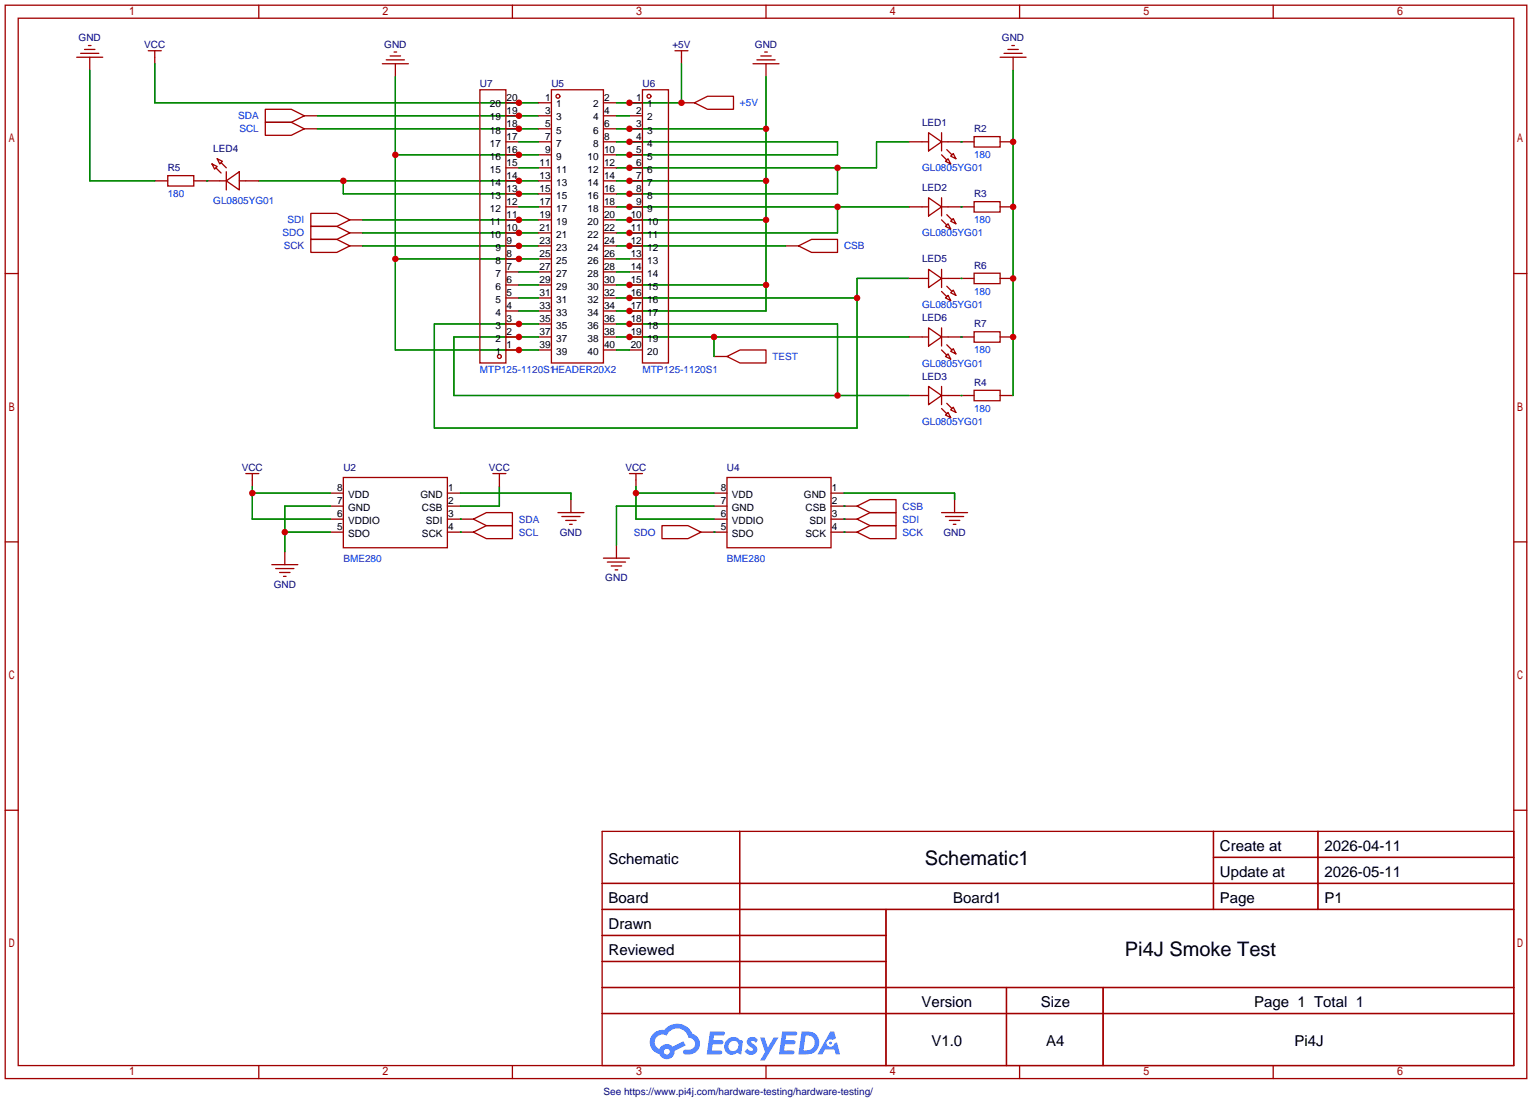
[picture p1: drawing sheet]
<svg xmlns="http://www.w3.org/2000/svg" width="299mm" height="215mm" viewBox="0 0 299 215" stroke-linecap="round" stroke-linejoin="round" font-family="sans-serif">
<g fill="none" stroke="#a10000" stroke-width=".25">
<path d="M1 1h297.2v209.6h-297.2zM3.6 3.6h292.1v204.4h-292.1zM50.5 1v2.6M100.1 1v2.6M149.6 1v2.6M199.1 1v2.6M248.7 1v2.6M1 53.4h2.6M295.7 53.4h2.5M1 105.8h2.6M295.7 105.8h2.5M1 158.2h2.6"/>
<path d="M295.7 158.2h2.5M117.6 162.3h178.1v45.7h-178.1zM117.6 172.5h178.1M117.6 177.5h178.1M144.5 162.3v35.6M173 177.5v30.5M237 162.3v15.2M237 167.4h58.7M257.4 162.3v15.2M117.6 182.6h55.4M117.6 192.8h178.1M117.6 187.7h55.4"/>
<path d="M117.6 197.9h178.1M196.6 192.8v15.2M215.4 192.8v15.2M50.5 208v2.6M100.1 208v2.6M149.6 208v2.6M199.1 208v2.6M248.7 208v2.6"/>
</g>
<g fill="#5487ff">
<path d="M146.2 202.7a1.3 1.3 0 0 1 1.8 .3l-.4 .6a.54 .54 0 0 0-.9-.2l.1 .2a1.58 1.58 0 0 1 1.1 1.5 1.43 1.43 0 0 1-2.5 .2l.5-.6a.64 .64 0 0 0 .6 .5 .64 .64 0 0 0 .6-.3l-.2-.2a1.35 1.35 0 0 1-.9-1.8z"/>
<path d="M148.5 202.5h.8l.7 2 1.1-2h1l-2.8 4.6h-.9l1-1.7z"/>
<path d="M138.7 201.4h1.6a1.31 1.31 0 0 1 1.3 .2 .4 .4 0 0 1-.4 .5l-1.8 .1-.1 .9h1.7a.4 .4 0 0 1 .3 .4 .4 .4 0 0 1-.4 .4h-1.7l-.2 1.2h.8a1.23 1.23 0 0 1 1.2 .2 .39 .39 0 0 1-.3 .5h-2.7z"/>
<path d="M152.8 201.4h1.6a1.32 1.32 0 0 1 1.3 .2 .39 .39 0 0 1-.4 .5l-1.7 .1-.2 .9h1.7a.4 .4 0 0 1 .3 .4 .4 .4 0 0 1-.4 .4h-1.7l-.2 1.2h.8a1.23 1.23 0 0 1 1.2 .1 .39 .39 0 0 1-.3 .6h-2.7z"/>
<path d="M162.2 201.4h.7l.4 1.3-.7 .4a.75 .75 0 0 0-1.1 .3 .75 .75 0 0 0 .5 1 .75 .75 0 0 0 .9-.7l.6-.2 .6 2.3h-.9l-.2-.9h-1.9l-.5 .9h-.9z"/>
<path d="M156.6 201.4l-.7 4.4h1.5a2.27 2.27 0 0 0 2.6-2.2 2.27 2.27 0 0 0-2.7-2.2zM157.3 202.1a1.5 1.5 0 0 1 1.8 1.6 1.5 1.5 0 0 1-1.9 1.4h-.3z"/>
<path d="M142 203a1.6 1.6 0 0 0-.3 2.3 1.6 1.6 0 0 0 2.3 .2l.8 .3 .3-2.4-.2-.3-.4-.1a1.58 1.58 0 0 0-2.5 0zM142.6 203.5a.99 .99 0 0 1 1.6 .3 .99 .99 0 0 1-.9 1.4 .94 .94 0 0 1-1-.6 .94 .94 0 0 1 .3-1.1z"/>
<path d="M127.6 201.8a2.37 2.37 0 0 0 1.2 4 1.54 1.54 0 0 0 1.7 1 1.54 1.54 0 0 0 1.3-1.6l2.1-1.1-.4-.8-2.1 1a1.57 1.57 0 0 0-2.6 .5 1.5 1.5 0 0 1-.7-2.1 1.5 1.5 0 0 1 2.1-.5 2.23 2.23 0 0 1 2.3-1.4 2.23 2.23 0 0 1 2 1.8 1.16 1.16 0 0 1 1.3 1.1 1.16 1.16 0 0 1-1.1 1.2h-.7a.47 .47 0 0 0-.6 .4 .47 .47 0 0 0 .4 .5 2.17 2.17 0 0 0 2.6-.9 2.17 2.17 0 0 0-.4-2.7l-.8-.4a3.2 3.2 0 0 0-5.4-.7l-1.2 .1zM129.7 205.3a.58 .58 0 0 1 1.1 0 .58 .58 0 0 1-1.1 0z"/>
<circle cx="162.2" cy="203.6" r=".28"/>
</g>
<g fill="none" stroke="#a10000" stroke-width=".25">
<path d="M15 11.2h5.1M15.7 10.4h3.6M16.5 9.7h2M17.3 8.9h.5M17.5 11.2v2.5M29 9.9h2.5M30.2 9.9v2.5M74.7 12.4h5.1M75.4 11.7h3.6M76.2 10.9h2M77 10.2h.5M77.2 12.4v2.6"/>
<path d="M93.7 17.5h5.1v53.4h-5.1zM107.7 17.5h10.2v53.4h-10.2zM125.5 17.5h5.1v53.4h-5.1zM131.8 9.9h2.6M133.1 9.9v2.5M147.1 12.4h5M147.8 11.7h3.6M148.6 10.9h2M149.4 10.2h.5M149.6 12.4v2.6M195.3 11.2h5.1M196.1 10.4h3.5"/>
<path d="M196.8 9.7h2.1M197.6 8.9h.5M197.9 11.2v2.5M30.2 35.3h2.6M32.8 34.3h5v2h-5zM37.8 35.3h6.4M41.4 32l1 .5-.5 .5zM42.2 32.8l1 1M42.4 31l1 .5-.5 .5zM43.2 31.8l1 1M44.2 35.3l2.5-1.8v3.6zM44.2 33.5v3.6"/>
<path d="M46.7 35.3h3.8M51.8 21.3h5.1l2.5 1.3-2.5 1.3h-5.1zM51.8 23.9h5.1l2.5 1.2-2.5 1.3h-5.1zM59.4 22.6h2.6M59.4 25.1h2.6M98.8 27.7h2.5M98.8 35.3h2.5M98.8 22.6h2.5M98.8 25.1h2.5M98.8 20.1h2.5M98.8 30.2h2.5M98.8 32.8h2.5"/>
<path d="M98.8 37.8h2.5M105.2 27.7h2.5M105.2 35.3h2.5M105.2 22.6h2.5M105.2 25.1h2.5M105.2 20.1h2.5M105.2 30.2h2.5M105.2 32.8h2.5M105.2 37.8h2.5M117.9 27.7h2.5M117.9 35.3h2.5M117.9 22.6h2.5"/>
<path d="M117.9 25.1h2.5M117.9 20.1h2.5M117.9 30.2h2.5M117.9 32.8h2.5M117.9 37.8h2.5M122.9 27.7h2.6M122.9 35.3h2.6M122.9 22.6h2.6M122.9 25.1h2.6M122.9 20.1h2.6M122.9 30.2h2.6M122.9 32.8h2.6"/>
<path d="M122.9 37.8h2.6M133.1 20.1h2.5M135.6 20.1l2.6-1.3h5.1v2.5h-5.1zM177.5 27.7h3.9M181.4 25.9l2.5 1.8-2.5 1.8zM181.4 38.6l2.5 1.8-2.5 1.8zM183.9 30.2l1 1M183.9 27.7h6.3M183.9 25.9v3.6M183.9 38.6v3.6M184.7 31.5l.5-.5 .5 1zM184.9 29.2l1 1"/>
<path d="M185.7 30.5l.5-.5 .5 1zM190.2 26.7h5.1v2h-5.1zM190.2 39.4h5.1v2h-5.1zM195.3 27.7h2.6M60.7 41.7h5.1l2.5 1.2-2.5 1.3h-5.1zM60.7 46.7h5.1l2.5 1.3-2.5 1.3h-5.1zM60.7 44.2h5.1l2.5 1.3-2.5 1.2h-5.1zM68.3 48h2.6M68.3 42.9h2.6M68.3 45.5h2.6M98.8 40.4h2.5M98.8 48h2.5"/>
<path d="M98.8 42.9h2.5M98.8 45.5h2.5M98.8 50.5h2.5M98.8 53.1h2.5M98.8 55.6h2.5M98.8 58.2h2.5M105.2 40.4h2.5M105.2 48h2.5M105.2 42.9h2.5M105.2 45.5h2.5M105.2 50.5h2.5M105.2 53.1h2.5"/>
<path d="M105.2 55.6h2.5M105.2 58.2h2.5M117.9 40.4h2.5M117.9 48h2.5M117.9 42.9h2.5M117.9 45.5h2.5M117.9 50.5h2.5M117.9 53.1h2.5M117.9 55.6h2.5M117.9 58.2h2.5M122.9 40.4h2.6M122.9 48h2.6"/>
<path d="M122.9 42.9h2.6M122.9 45.5h2.6M122.9 50.5h2.6M122.9 53.1h2.6M122.9 55.6h2.6M122.9 58.2h2.6M153.4 48h2.6M156 48l2.5-1.3h5.1v2.6h-5.1zM177.5 40.4h3.9M177.5 54.4h3.9M181.4 52.6l2.5 1.8-2.5 1.7zM183.9 52.6v3.5"/>
<path d="M183.9 42.9l1 1M183.9 40.4h6.3M183.9 56.9l1 1M183.9 54.4h6.3M184.7 44.2l.5-.5 .5 1zM184.7 58.2l.5-.5 .5 1zM184.9 41.9l1 1M184.9 55.9l1 1M185.7 43.2l.5-.5 .5 1zM185.7 57.2l.5-.6 .5 1.1zM190.2 53.3h5.1v2.1h-5.1zM195.3 40.4h2.6"/>
<path d="M195.3 54.4h2.6M98.8 60.7h2.5M98.8 63.2h2.5M98.8 65.8h2.5M98.8 68.3h2.5M105.2 60.7h2.5M105.2 63.2h2.5M105.2 65.8h2.5M105.2 68.3h2.5M117.9 60.7h2.5M117.9 63.2h2.5M117.9 65.8h2.5"/>
<path d="M117.9 68.3h2.5M122.9 60.7h2.6M122.9 63.2h2.6M122.9 65.8h2.6M122.9 68.3h2.6M139.4 69.6h2.6M142 69.6l2.5-1.3h5.1v2.6h-5.1zM177.5 77.2h3.9M177.5 65.8h3.9M181.4 75.4l2.5 1.8-2.5 1.8zM181.4 64l2.5 1.8-2.5 1.8zM183.9 64v3.6"/>
<path d="M183.9 75.4v3.6M183.9 79.8l1 1M183.9 77.2h6.3M183.9 65.8h6.3M183.9 68.3l1 1M184.7 69.6l.5-.5 .5 1zM184.9 78.7l1 1.1M184.9 67.3l1 1M185.7 68.6l.5-.5 .5 1zM190.2 76.2h5.1v2h-5.1zM190.2 64.8h5.1v2h-5.1zM195.3 77.2h2.6"/>
<path d="M195.3 65.8h2.6M48 92.5h2.5M49.3 92.5v2.5M64.5 96.3h2.6M64.5 98.8h2.6M67.1 93.2h20.3v13.7h-20.3zM87.4 96.3h2.5M87.4 98.8h2.5M96.3 92.5h2.5M97.5 92.5v2.5M111.5 97.5v2.6M122.9 92.5h2.6"/>
<path d="M124.2 92.5v2.5M139.4 96.3h2.6M139.4 98.8h2.6M142 93.2h20.3v13.7h-20.3zM162.3 96.3h2.5M162.3 98.8h5.1M167.4 98.8l2.5-1.3h5.1v2.6h-5.1zM184.7 81l.5-.5 .5 1zM185.7 80l.5-.5 .5 1zM186.4 97.5v2.6M53.1 110.2h5.1M53.8 111h3.6"/>
<path d="M54.6 111.8h2M55.4 112.5h.5M55.6 107.7v2.5M64.5 101.3h2.6M64.5 103.9h2.6M87.4 101.3h5.1M87.4 103.9h5.1M92.5 101.3l2.5-1.2h5.1v2.5h-5.1zM92.5 103.9l2.5-1.3h5.1v2.6h-5.1zM109 100.1h5M109.7 100.8h3.6M110.5 101.6h2"/>
<path d="M111.3 102.4h.5M117.9 109h5M118.6 109.7h3.6M119.4 110.5h2M120.1 111.3h.5M120.4 106.4v2.6M129.3 102.6h5.1l2.5 1.3-2.5 1.3h-5.1zM136.9 103.9h5.1M139.4 101.3h2.6M162.3 101.3h5.1M162.3 103.9h5.1M167.4 101.3l2.5-1.2h5.1v2.5h-5.1z"/>
<path d="M167.4 103.9l2.5-1.3h5.1v2.6h-5.1zM183.9 100.1h5.1M184.7 100.8h3.5M185.4 101.6h2.1M186.2 102.4h.5"/>
<circle cx="109" cy="18.8" r=".38"/>
<circle cx="126.7" cy="18.8" r=".38"/>
<circle cx="97.5" cy="69.6" r=".38"/>
</g>
<g fill="none" stroke="#008700" stroke-width=".25">
<path d="M17.5 13.7v21.6h12.7M30.2 12.4v7.7h75M77.2 15v53.3h28M133.1 12.4v7.7h-12.7M149.6 15v45.7h-29.2M197.9 13.7v63.5M40.4 35.3h.1M50.5 35.3h54.7M62 25.1h43.2M62 22.6h43.2M67.1 35.3v2.5h38.1M77.2 30.2h28"/>
<path d="M101.3 32.8h3.9M101.3 27.7h3.9M120.4 27.7h43.2v2.5h-43.2M120.4 35.3h29.2M120.4 25.1h29.2M120.4 22.6h2.5M163.6 32.8v5h-43.2M177.5 27.7h-6.3v5.1h-50.8M187.7 27.7h.1M70.9 45.5h34.3M70.9 42.9h34.3M70.9 48h34.3"/>
<path d="M77.2 50.5h28M101.3 40.4h3.9M101.3 55.6h3.9M101.3 58.2h3.9M101.3 53.1h3.9M120.4 40.4h57.1M120.4 42.9h29.2M120.4 48h33M120.4 50.5h2.5M120.4 55.6h29.2M120.4 58.2h47M120.4 53.1h2.5"/>
<path d="M163.6 40.4v5.1h-43.2M177.5 54.4h-10.1v29.2h-82.6v-20.4h20.4M187.7 40.4h.1M187.7 54.4h.1M101.3 60.7h3.9M105.2 65.8h-16.6v11.4h88.9M120.4 63.2h43.2v14M120.4 68.3h2.5M120.4 65.8h57.1M139.4 65.8v3.8M187.7 77.2h.1M187.7 65.8h.1"/>
<path d="M49.3 96.3h15.2M49.3 95v6.3h15.2M64.5 98.8h-8.9v8.9M89.9 96.3h21.6v1.2M97.5 95v3.8h-7.6M124.2 96.3h15.2M124.2 95v6.3h15.2M139.4 98.8h-19v7.6M164.8 98.8h.1M164.8 96.3h21.6v1.2M55.6 103.9h8.9M89.9 101.3h.1"/>
<path d="M89.9 103.9h.1M139.4 103.9h.1M164.8 101.3h.1M164.8 103.9h.1"/>
</g>
<g fill="#c00">
<circle cx="163.6" cy="32.8" r=".63"/>
<circle cx="122.9" cy="32.8" r=".63"/>
<circle cx="122.9" cy="37.8" r=".63"/>
<circle cx="163.6" cy="40.4" r=".63"/>
<circle cx="122.9" cy="40.4" r=".63"/>
<circle cx="122.9" cy="45.5" r=".63"/>
<circle cx="101.3" cy="20.1" r=".63"/>
<circle cx="49.3" cy="96.3" r=".63"/>
<circle cx="55.6" cy="103.9" r=".63"/>
<circle cx="67.1" cy="35.3" r=".63"/>
<circle cx="101.3" cy="37.8" r=".63"/>
<circle cx="101.3" cy="35.3" r=".63"/>
<circle cx="124.2" cy="96.3" r=".63"/>
<circle cx="101.3" cy="25.1" r=".63"/>
<circle cx="101.3" cy="22.6" r=".63"/>
<circle cx="101.3" cy="42.9" r=".63"/>
<circle cx="101.3" cy="45.5" r=".63"/>
<circle cx="101.3" cy="48" r=".63"/>
<circle cx="122.9" cy="48" r=".63"/>
<circle cx="122.9" cy="27.7" r=".63"/>
<circle cx="122.9" cy="30.2" r=".63"/>
<circle cx="77.2" cy="50.5" r=".63"/>
<circle cx="77.2" cy="30.2" r=".63"/>
<circle cx="101.3" cy="30.2" r=".63"/>
<circle cx="101.3" cy="50.5" r=".63"/>
<circle cx="101.3" cy="68.3" r=".63"/>
<circle cx="149.6" cy="55.6" r=".63"/>
<circle cx="149.6" cy="42.9" r=".63"/>
<circle cx="149.6" cy="35.3" r=".63"/>
<circle cx="149.6" cy="25.1" r=".63"/>
<circle cx="122.9" cy="25.1" r=".63"/>
<circle cx="122.9" cy="35.3" r=".63"/>
<circle cx="122.9" cy="42.9" r=".63"/>
<circle cx="122.9" cy="60.7" r=".63"/>
<circle cx="122.9" cy="55.6" r=".63"/>
<circle cx="197.9" cy="27.7" r=".63"/>
<circle cx="197.9" cy="40.4" r=".63"/>
<circle cx="197.9" cy="54.4" r=".63"/>
<circle cx="197.9" cy="65.8" r=".63"/>
<circle cx="167.4" cy="58.2" r=".63"/>
<circle cx="101.3" cy="63.2" r=".63"/>
<circle cx="122.9" cy="58.2" r=".63"/>
<circle cx="101.3" cy="65.8" r=".63"/>
<circle cx="163.6" cy="77.2" r=".63"/>
<circle cx="122.9" cy="63.2" r=".63"/>
<circle cx="139.4" cy="65.8" r=".63"/>
<circle cx="122.9" cy="65.8" r=".63"/>
<circle cx="133.1" cy="20.1" r=".63"/>
<circle cx="122.9" cy="20.1" r=".63"/>
</g>
<g font-size="3.9">
<text x="180.7" y="168.8">Schematic1</text>
<text x="219.7" y="186.6">Pi4J Smoke Test</text>
</g>
<g font-size="2.9">
<text x="238.3" y="166.1">Create at</text>
<text x="258.7" y="166.1">2026-04-11</text>
<text x="118.9" y="168.6">Schematic</text>
<text x="238.3" y="171.1">Update at</text>
<text x="258.7" y="171.1">2026-05-11</text>
<text x="118.9" y="176.2">Board</text>
<text x="186.1" y="176.2">Board1</text>
<text x="238.3" y="176.2">Page</text>
<text x="258.7" y="176.2">P1</text>
<text x="118.9" y="181.3">Drawn</text>
<text x="118.9" y="186.4">Reviewed</text>
<text x="180" y="196.5">Version</text>
<text x="203.3" y="196.5">Size</text>
<text x="244.9" y="196.5">Page 1 Total 1</text>
<text x="181.9" y="204.2">V1.0</text>
<text x="204.3" y="204.2">A4</text>
<text x="252.8" y="204.2">Pi4J</text>
</g>
<g font-size="2" fill="#000080">
<text x="15.4" y="8.1">GND</text>
<text x="28.2" y="9.3">VCC</text>
<text x="75" y="9.3">GND</text>
<text x="131.3" y="9.3">+5V</text>
<text x="147.4" y="9.3">GND</text>
<text x="195.7" y="8.1">GND</text>
<text x="93.7" y="16.9">U7</text>
<text x="107.7" y="16.9">U5</text>
<text x="125.5" y="16.9">U6</text>
<text x="41.7" y="29.6">LED4</text>
<text x="180.1" y="24.6">LED1</text>
<text x="190.2" y="25.8">R2</text>
<text x="32.8" y="33.5">R5</text>
<text x="180.1" y="37.3">LED2</text>
<text x="190.2" y="38.5">R3</text>
<text x="180.1" y="51.2">LED5</text>
<text x="190.2" y="52.5">R6</text>
<text x="180.1" y="62.7">LED6</text>
<text x="190.2" y="63.9">R7</text>
<text x="180.1" y="74.1">LED3</text>
<text x="190.2" y="75.4">R4</text>
<text x="47.2" y="91.9">VCC</text>
<text x="67.1" y="91.9">U2</text>
<text x="95.5" y="91.9">VCC</text>
<text x="122.1" y="91.9">VCC</text>
<text x="142" y="91.9">U4</text>
<text x="109.3" y="104.6">GND</text>
<text x="184.3" y="104.6">GND</text>
<text x="118.2" y="113.5">GND</text>
<text x="53.5" y="114.7">GND</text>
<text x="117.9" y="213.8">See https://www.pi4j.com/hardware-testing/hardware-testing/</text>
</g>
<g font-size="2" fill="#00f">
<text x="46.5" y="23.3">SDA</text>
<text x="144.5" y="20.8">+5V</text>
<text x="46.7" y="25.8">SCL</text>
<text x="180.1" y="33.5">GL0805YG01</text>
<text x="190.2" y="30.9">180</text>
<text x="32.8" y="38.5">180</text>
<text x="41.7" y="39.8">GL0805YG01</text>
<text x="55.2" y="46.2">SDO</text>
<text x="56.2" y="43.6">SDI</text>
<text x="180.1" y="46.2">GL0805YG01</text>
<text x="190.2" y="43.6">180</text>
<text x="55.4" y="48.7">SCK</text>
<text x="164.8" y="48.7">CSB</text>
<text x="190.2" y="57.6">180</text>
<text x="180.1" y="60.1">GL0805YG01</text>
<text x="150.9" y="70.3">TEST</text>
<text x="180.1" y="71.6">GL0805YG01</text>
<text x="190.2" y="69">180</text>
<text x="93.7" y="72.8">MTP125-1120S1HEADER20X2</text>
<text x="125.5" y="72.8">MTP125-1120S1</text>
<text x="180.1" y="83">GL0805YG01</text>
<text x="190.2" y="80.4">180</text>
<text x="176.3" y="99.5">CSB</text>
<text x="101.3" y="102">SDA</text>
<text x="101.3" y="104.6">SCL</text>
<text x="123.8" y="104.6">SDO</text>
<text x="176.3" y="102">SDI</text>
<text x="176.3" y="104.6">SCK</text>
<text x="67.1" y="109.7">BME280</text>
<text x="142" y="109.7">BME280</text>
</g>
<g font-size="2">
<text x="95.7" y="23.5">19</text>
<text x="95.7" y="21">20</text>
<text x="98.9" y="22.3">19</text>
<text x="98.9" y="19.7">20</text>
<text x="106.5" y="19.7">1</text>
<text x="106.5" y="22.3">3</text>
<text x="108.6" y="21">1</text>
<text x="108.6" y="23.5">3</text>
<text x="115.8" y="23.5">4</text>
<text x="115.8" y="21">2</text>
<text x="118" y="22.3">4</text>
<text x="118" y="19.7">2</text>
<text x="124.3" y="19.7">1</text>
<text x="124.3" y="22.3">2</text>
<text x="126.4" y="21">1</text>
<text x="126.4" y="23.5">2</text>
<text x="95.7" y="28.6">17</text>
<text x="95.7" y="26.1">18</text>
<text x="98.9" y="29.9">16</text>
<text x="98.9" y="27.3">17</text>
<text x="98.9" y="24.8">18</text>
<text x="106.5" y="24.8">5</text>
<text x="106.5" y="27.3">7</text>
<text x="106.5" y="29.9">9</text>
<text x="108.6" y="26.1">5</text>
<text x="108.6" y="28.6">7</text>
<text x="115.8" y="28.6">8</text>
<text x="115.8" y="26.1">6</text>
<text x="118" y="29.9">10</text>
<text x="118" y="27.3">8</text>
<text x="118" y="24.8">6</text>
<text x="124.3" y="24.8">3</text>
<text x="124.3" y="27.3">4</text>
<text x="124.3" y="29.9">5</text>
<text x="126.4" y="26.1">3</text>
<text x="126.4" y="28.6">4</text>
<text x="95.7" y="33.7">15</text>
<text x="95.7" y="31.1">16</text>
<text x="98.9" y="35">14</text>
<text x="98.9" y="32.4">15</text>
<text x="105.4" y="32.4">11</text>
<text x="105.4" y="35">13</text>
<text x="108.6" y="31.1">9</text>
<text x="108.6" y="33.7">11</text>
<text x="114.7" y="33.7">12</text>
<text x="114.7" y="31.1">10</text>
<text x="118" y="35">14</text>
<text x="118" y="32.4">12</text>
<text x="124.3" y="32.4">6</text>
<text x="124.3" y="35">7</text>
<text x="126.4" y="31.1">5</text>
<text x="126.4" y="33.7">6</text>
<text x="95.7" y="41.3">12</text>
<text x="95.7" y="38.8">13</text>
<text x="95.7" y="36.2">14</text>
<text x="98.9" y="40">12</text>
<text x="98.9" y="37.5">13</text>
<text x="105.4" y="37.5">15</text>
<text x="105.4" y="40">17</text>
<text x="108.6" y="36.2">13</text>
<text x="108.6" y="38.8">15</text>
<text x="108.6" y="41.3">17</text>
<text x="114.7" y="41.3">18</text>
<text x="114.7" y="38.8">16</text>
<text x="114.7" y="36.2">14</text>
<text x="118" y="40">18</text>
<text x="118" y="37.5">16</text>
<text x="124.3" y="37.5">8</text>
<text x="124.3" y="40">9</text>
<text x="126.4" y="36.2">7</text>
<text x="126.4" y="38.8">8</text>
<text x="126.4" y="41.3">9</text>
<text x="95.7" y="46.4">10</text>
<text x="95.7" y="43.8">11</text>
<text x="98.9" y="47.7">9</text>
<text x="98.9" y="45.1">10</text>
<text x="98.9" y="42.6">11</text>
<text x="105.4" y="42.6">19</text>
<text x="105.4" y="45.1">21</text>
<text x="105.4" y="47.7">23</text>
<text x="108.6" y="43.8">19</text>
<text x="108.6" y="46.4">21</text>
<text x="114.7" y="46.4">22</text>
<text x="114.7" y="43.8">20</text>
<text x="118" y="47.7">24</text>
<text x="118" y="45.1">22</text>
<text x="118" y="42.6">20</text>
<text x="123.2" y="42.6">10</text>
<text x="123.2" y="45.1">11</text>
<text x="123.2" y="47.7">12</text>
<text x="126.4" y="43.8">10</text>
<text x="126.4" y="46.4">11</text>
<text x="96.8" y="51.5">8</text>
<text x="96.8" y="48.9">9</text>
<text x="98.9" y="52.7">7</text>
<text x="98.9" y="50.2">8</text>
<text x="105.4" y="50.2">25</text>
<text x="105.4" y="52.7">27</text>
<text x="108.6" y="48.9">23</text>
<text x="108.6" y="51.5">25</text>
<text x="114.7" y="51.5">26</text>
<text x="114.7" y="48.9">24</text>
<text x="118" y="52.7">28</text>
<text x="118" y="50.2">26</text>
<text x="123.2" y="50.2">13</text>
<text x="123.2" y="52.7">14</text>
<text x="126.4" y="48.9">12</text>
<text x="126.4" y="51.5">13</text>
<text x="96.8" y="59.1">5</text>
<text x="96.8" y="56.5">6</text>
<text x="96.8" y="54">7</text>
<text x="98.9" y="57.8">5</text>
<text x="98.9" y="55.3">6</text>
<text x="105.4" y="55.3">29</text>
<text x="105.4" y="57.8">31</text>
<text x="108.6" y="54">27</text>
<text x="108.6" y="56.5">29</text>
<text x="108.6" y="59.1">31</text>
<text x="114.7" y="59.1">32</text>
<text x="114.7" y="56.5">30</text>
<text x="114.7" y="54">28</text>
<text x="118" y="57.8">32</text>
<text x="118" y="55.3">30</text>
<text x="123.2" y="55.3">15</text>
<text x="123.2" y="57.8">16</text>
<text x="126.4" y="54">14</text>
<text x="126.4" y="56.5">15</text>
<text x="126.4" y="59.1">16</text>
<text x="96.8" y="64.2">3</text>
<text x="96.8" y="61.6">4</text>
<text x="98.9" y="65.4">2</text>
<text x="98.9" y="62.9">3</text>
<text x="98.9" y="60.4">4</text>
<text x="105.4" y="60.4">33</text>
<text x="105.4" y="62.9">35</text>
<text x="105.4" y="65.4">37</text>
<text x="108.6" y="61.6">33</text>
<text x="108.6" y="64.2">35</text>
<text x="114.7" y="64.2">36</text>
<text x="114.7" y="61.6">34</text>
<text x="118" y="65.4">38</text>
<text x="118" y="62.9">36</text>
<text x="118" y="60.4">34</text>
<text x="123.2" y="60.4">17</text>
<text x="123.2" y="62.9">18</text>
<text x="123.2" y="65.4">19</text>
<text x="126.4" y="61.6">17</text>
<text x="126.4" y="64.2">18</text>
<text x="96.8" y="69.2">1</text>
<text x="96.8" y="66.7">2</text>
<text x="98.9" y="68">1</text>
<text x="105.4" y="68">39</text>
<text x="108.6" y="66.7">37</text>
<text x="108.6" y="69.2">39</text>
<text x="114.7" y="69.2">40</text>
<text x="114.7" y="66.7">38</text>
<text x="118" y="68">40</text>
<text x="123.2" y="68">20</text>
<text x="126.4" y="66.7">19</text>
<text x="126.4" y="69.2">20</text>
<text x="65.8" y="95.9">8</text>
<text x="87.5" y="95.9">1</text>
<text x="140.8" y="95.9">8</text>
<text x="162.4" y="95.9">1</text>
<text x="65.8" y="101">6</text>
<text x="65.8" y="98.5">7</text>
<text x="68" y="99.7">GND</text>
<text x="68" y="97.2">VDD</text>
<text x="82.1" y="97.2">GND</text>
<text x="82.4" y="99.7">CSB</text>
<text x="87.5" y="98.5">2</text>
<text x="87.5" y="101">3</text>
<text x="140.8" y="101">6</text>
<text x="140.8" y="98.5">7</text>
<text x="142.9" y="99.7">GND</text>
<text x="142.9" y="97.2">VDD</text>
<text x="157" y="97.2">GND</text>
<text x="157.3" y="99.7">CSB</text>
<text x="162.4" y="98.5">2</text>
<text x="162.4" y="101">3</text>
<text x="65.8" y="103.5">5</text>
<text x="68" y="104.8">SDO</text>
<text x="68" y="102.3">VDDIO</text>
<text x="82.4" y="104.8">SCK</text>
<text x="83.2" y="102.3">SDI</text>
<text x="87.5" y="103.5">4</text>
<text x="140.8" y="103.5">5</text>
<text x="142.9" y="104.8">SDO</text>
<text x="142.9" y="102.3">VDDIO</text>
<text x="157.3" y="104.8">SCK</text>
<text x="158.1" y="102.3">SDI</text>
<text x="162.4" y="103.5">4</text>
</g>
</svg>
